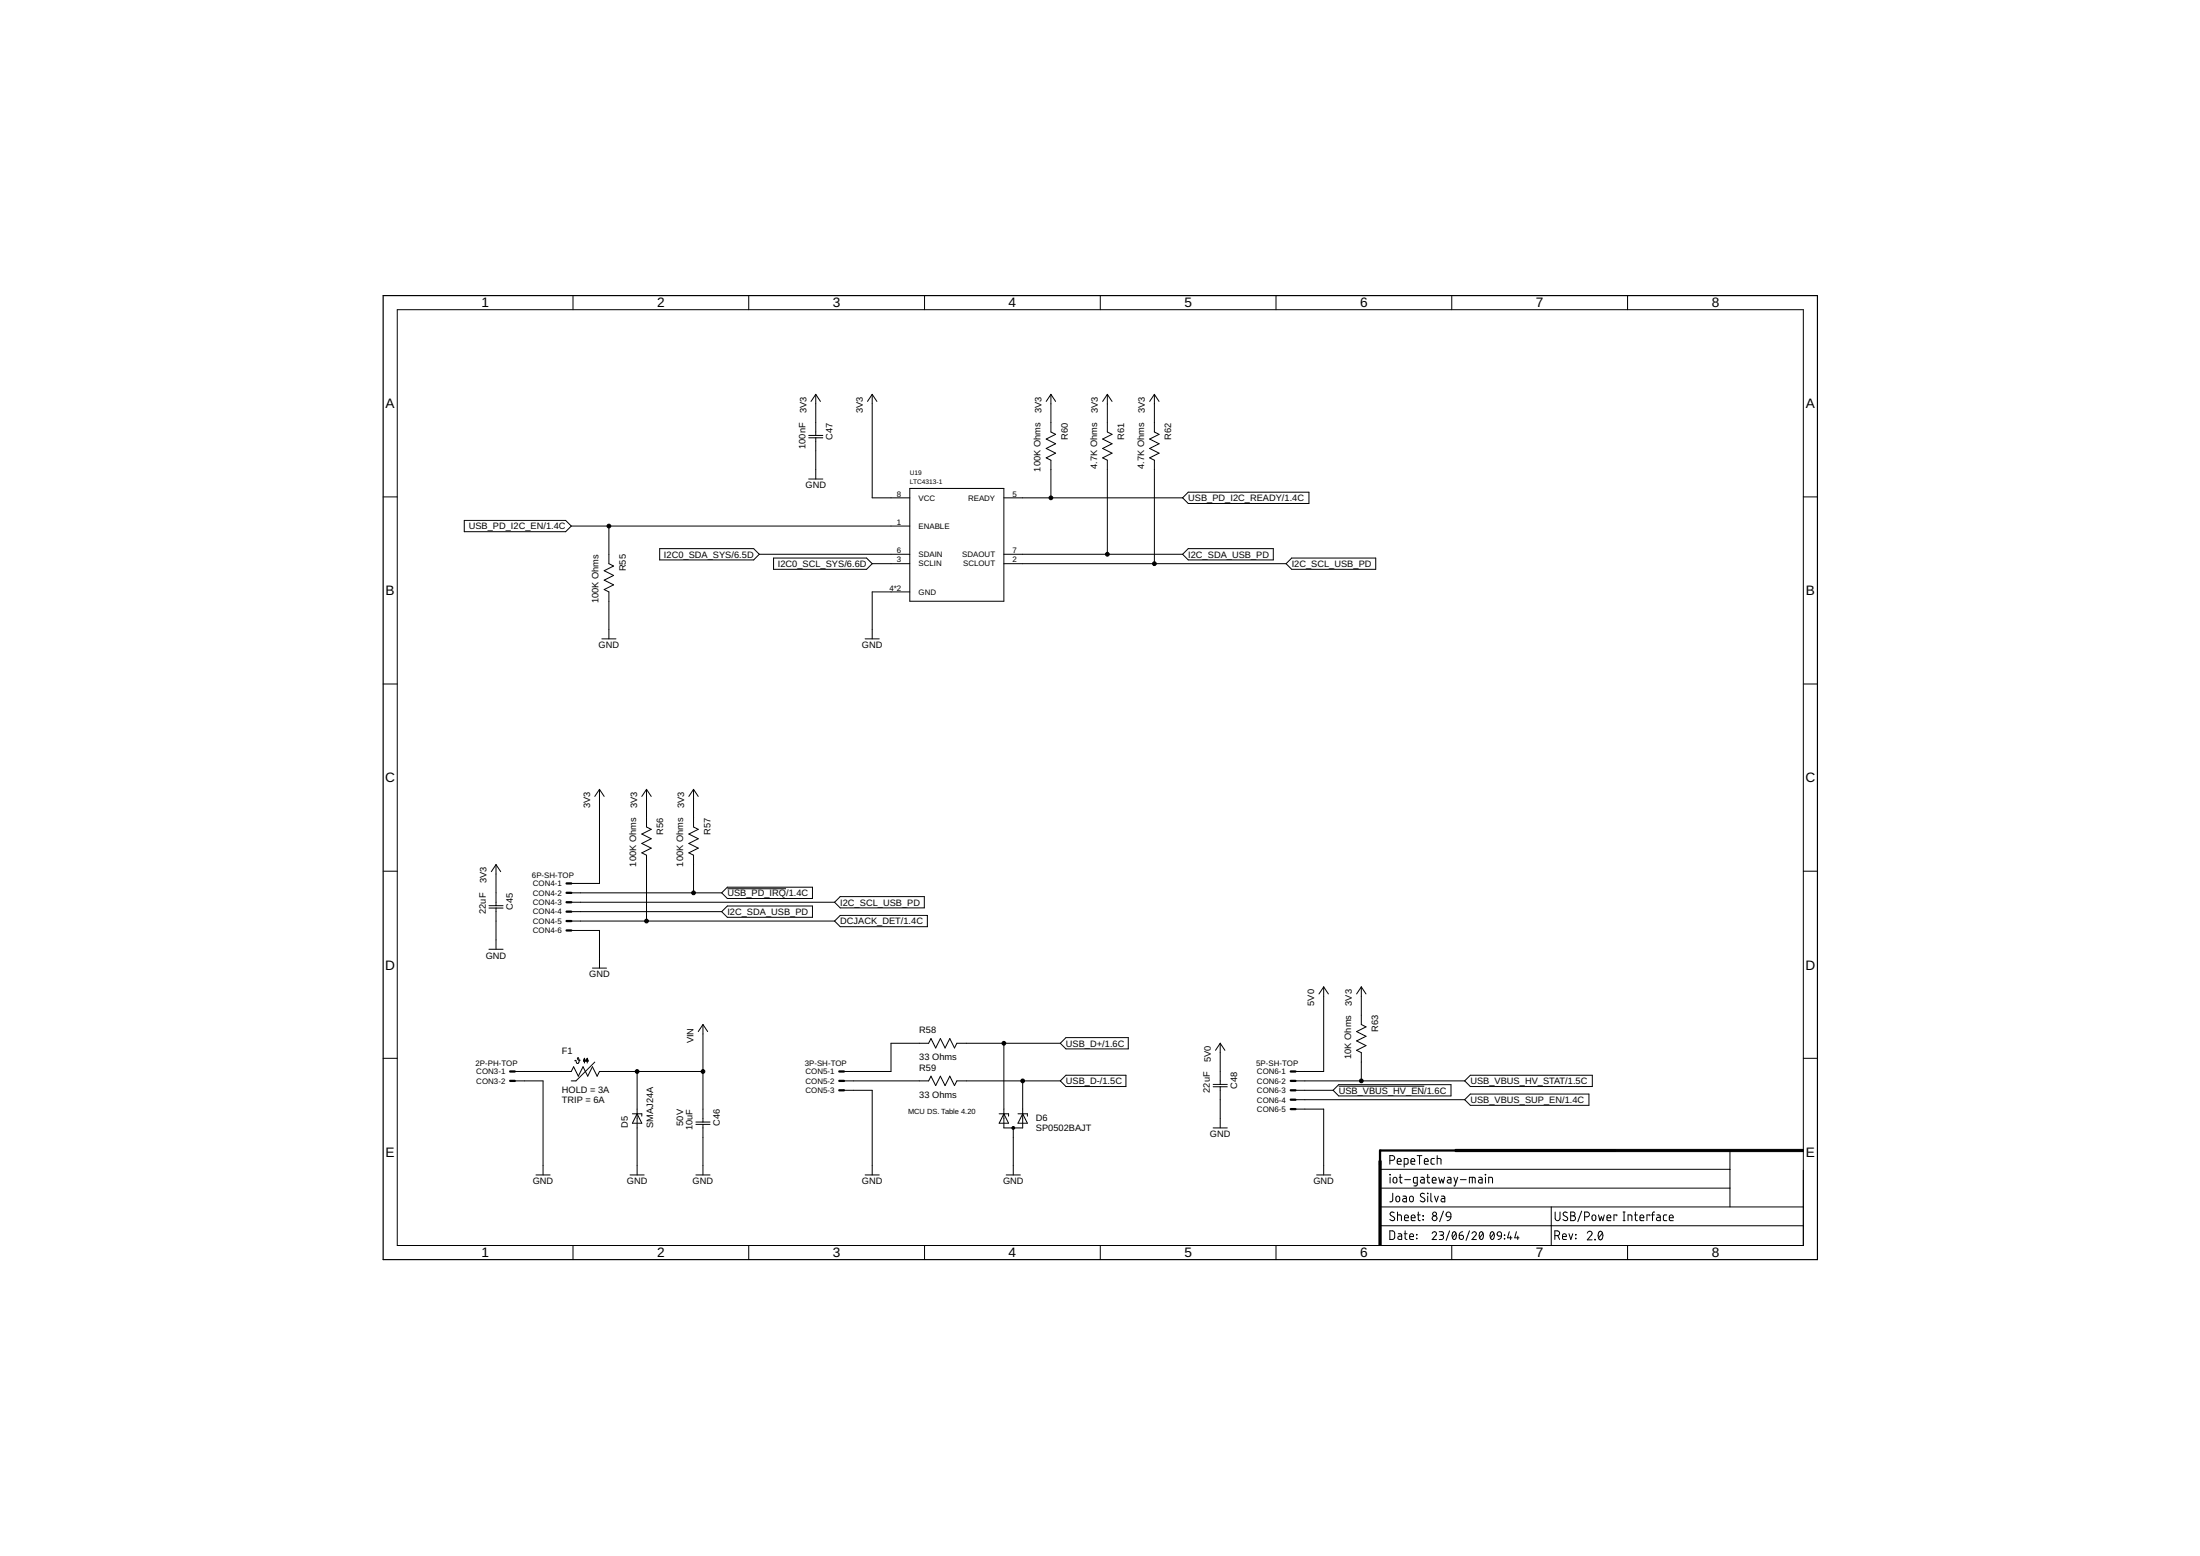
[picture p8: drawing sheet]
<svg xmlns="http://www.w3.org/2000/svg" width="594mm" height="420mm" viewBox="0 0 594 420" stroke-linecap="round" stroke-linejoin="round" font-family="sans-serif">
<g fill="none" stroke="#000" stroke-width=".27">
<path d="M154.7 79.8v3.8M202.2 79.8v3.8M249.7 79.8v3.8M297.1 79.8v3.8M344.6 79.8v3.8M392 79.8v3.8M439.5 79.8v3.8M107.3 83.6h379.7v252.7h-379.7zM218.4 117.6h3.8M218.4 118.2h3.8M220.3 106.5v11.1M220.3 118.2v11.1"/>
<path d="M220.3 106.5l1.3 1.9M220.3 106.5l-1.3 1.9M235.5 106.5v27.9h10.2M235.5 106.5l1.3 1.9M235.5 106.5l-1.2 1.9M283.8 106.5v10.1l1.3 .7-2.6 1.3 2.6 1.2-2.6 1.3 2.6 1.3-2.6 1.2 1.3 .7v10.1M283.8 106.5l1.3 1.9M283.8 106.5l-1.3 1.9M299 106.5v10.1l1.3 .7-2.5 1.3 2.5 1.2-2.5 1.3 2.5 1.3-2.5 1.2 1.2 .7v25.4M299 106.5l1.3 1.9M299 106.5l-1.2 1.9M311.7 106.5v10.1l1.3 .7-2.5 1.3 2.5 1.2-2.5 1.3 2.5 1.3-2.5 1.2 1.2 .7v27.9"/>
<path d="M311.7 106.5l1.3 1.9M311.7 106.5l-1.2 1.9M103.5 134.2h3.8M218.4 129.3h3.8M245.7 131.9h25.4v30.4h-25.4zM271.1 134.4h48.2M320.9 132.9h32.6v3.1h-32.6l-1.6-1.6zM487 134.2h3.8M125.4 140.5h27.3l1.6 1.5-1.6 1.6h-27.3zM154.3 142h91.4M164.4 142v10.2l1.3 .6-2.5 1.3 2.5 1.3-2.5 1.3 2.5 1.2-2.5 1.3 1.2 .6v12.7M178.1 148.1h25.4l1.5 1.6-1.5 1.5h-25.4z"/>
<path d="M205 149.7h40.7M208.9 150.7h25.1l1.5 1.5-1.5 1.5h-25.1zM235.5 152.2h10.2M245.7 159.8h-10.2v12.7M271.1 149.7h48.2M271.1 152.2h76.2M320.9 148.1h22.9v3.1h-22.9l-1.6-1.5zM348.8 150.7h22.7v3h-22.7l-1.5-1.5zM162.5 172.5h3.8M233.6 172.5h3.8M103.5 184.7h3.8M487 184.7h3.8"/>
<path d="M161.9 213.1v25.4h-7.6M161.9 213.1l1.3 2M161.9 213.1l-1.3 2M174.6 213.1l1.3 2M174.6 213.1l-1.3 2M174.6 213.1v10.2l1.3 .6-2.6 1.3 2.6 1.3-2.6 1.3 2.6 1.2-2.6 1.3 1.3 .6v17.8M187.3 213.1l1.3 2M187.3 213.1l-1.3 2M187.3 213.1v10.2l1.3 .6-2.6 1.3 2.6 1.3-2.6 1.3 2.6 1.2-2.6 1.3 1.3 .6v10.2M103.5 235.2h3.8M133.9 233.5v11.1M133.9 233.5l1.3 1.9"/>
<path d="M133.9 233.5l-1.2 1.9M196.4 240h15.9M487 235.2h3.8M132 256.3h3.8M132 244.6h3.8M132 245.2h3.8M133.9 245.2v11.1M154.3 241.1h40.6M154.3 243.6h71.1M154.3 246.2h40.6M154.3 248.7h71.1M154.3 251.2h7.6v10.2"/>
<path d="M194.9 241.1l1.5-1.5h23v3h-23zM196.4 244.6h23v3.1h-23l-1.5-1.5zM226.9 242.1h22.7v3.1h-22.7l-1.5-1.6zM226.9 247.2h23.5v3h-23.5l-1.5-1.5zM160 261.4h3.8M189.8 276.6v26.4M189.8 276.6l1.3 2M189.8 276.6l-1.2 2M357.4 266.5v22.8h-7.6M357.4 266.5l1.3 1.9M357.4 266.5l-1.2 1.9M367.6 266.5l1.3 1.9"/>
<path d="M367.6 266.5l-1.3 1.9M367.6 266.5v10.1l1.3 .7-2.6 1.3 2.6 1.2-2.6 1.3 2.6 1.2-2.6 1.3 1.3 .6v7.7M103.5 285.8h3.8M139 289.3h15.3l.6-1.2 1.3 2.5 1.2-2.5 1.3 2.5 1.3-2.5 1.2 2.5 .7-1.3h27.9M139 291.9h7.6v25.4M156.7 286.3a.44 .44 0 0 1-.6-.1 .44 .44 0 0 1 0-.6 .89 .89 0 0 1-.3 1.5l-.3-.7h-.3M157.6 286.4h.4M157.6 286.3h.4M157.7 286.2h.2M157.7 286.1h.2M157.8 286h.1M157.8 285.9h.1"/>
<path d="M157.8 285.8v1.2M157.8 285.8l.3 .7h-.5zM158.3 286.4h.5M158.4 286.3h.3M158.4 286.2h.3M158.5 286.1h.2M158.5 286h.1M158.6 285.9h.1M158.6 285.8v1.2M158.6 285.8l.2 .7h-.5zM160.6 286.8l-5.1 5.1h-1.2M172 289.3v28"/>
<path d="M227.9 291.9h22.9l.6-1.3 1.3 2.5 1.2-2.5 1.3 2.5 1.3-2.5 1.2 2.5 .7-1.2h27.9M227.9 294.4h7.6v22.9M271.1 281.7v22.9h5.1v-12.7M286.3 281.7h-27.9l-.7 1.3-1.2-2.6-1.3 2.6-1.3-2.6-1.2 2.6-1.3-2.6-.6 1.3h-10.2v7.6h-12.7M287.8 290.3h16.2v3.1h-16.2l-1.5-1.5zM287.8 280.2h16.9v3h-16.9l-1.5-1.5zM327.6 292.8h3.8M327.6 293.5h3.8M329.5 281.7v11.1M329.5 293.5v11.1M329.5 281.7l1.3 1.9M329.5 281.7l-1.3 1.9"/>
<path d="M349.8 291.9h45.7M349.8 294.4h10.2M349.8 299.5h7.6v17.8M349.8 296.9h45.7M361.5 292.9h30.3v3h-30.3l-1.5-1.5zM361.5 293.3h23.1M395.5 291.9l1.5-1.6h33v3.1h-33zM397 295.4h32.1v3.1h-32.1l-1.5-1.6zM487 285.8h3.8M144.7 317.3h3.8M170.1 317.3h3.8M170.8 300.8h2.5v.6"/>
<path d="M172 300.8l1.3 2.5h-2.5zM187.9 317.3h3.8M187.9 303h3.8M187.9 303.6h3.8M189.8 303.6v13.7M233.6 317.3h3.8M269.8 300.8h2.6v.6M271.1 300.8l1.3 2.5h-2.6zM271.7 317.3h3.8M273.6 304.6v12.7M274.9 300.8h2.5v.6M276.2 300.8l1.2 2.5h-2.5z"/>
<path d="M327.6 304.6h3.8M355.5 317.3h3.8M372.7 315.7h94.4M375.3 313.3h.7a.65 .65 0 0 0 .6-.6 .65 .65 0 0 0-.6-.7h-.7v2.4M375.3 317.1l.1 .1zM375.4 317.9v1.5M376.3 318.1l.5-.2a.92 .92 0 0 1 .2 1.5l-.7-.1zM377.3 313.6h1.1a.56 .56 0 0 0-.4-.8 .56 .56 0 0 0-.7 .5l.1 1 1 .1M377.8 317.9h.8M378.1 317.1v2.1l.5 .2M379.2 314.4l.8-.1 .2-.2v-.9l-.2-.4h-.8v2.4M379.3 318.5h1.6"/>
<path d="M381 313.6h1a.55 .55 0 0 0-.3-.8 .55 .55 0 0 0-.7 .5l.1 1 .9 .1M382.7 312h1.3M382.7 319.4h-.8l-.2-.2v-1.1l.2-.2h.8v1.9l-.2 .4h-.7M383.3 312v2.4M383.7 317.9h.6l.3 .4v1.1h-.6a.46 .46 0 0 1-.4-.4 .46 .46 0 0 1 .4-.5h.6M384.6 313.6h1.1a.55 .55 0 0 0-.4-.8 .55 .55 0 0 0-.7 .5l.1 1 1 .1M385.3 317.9h.8M385.5 317.1v2l.2 .2 .4 .1M386.8 318.7h1a.55 .55 0 0 0-.4-.8 .55 .55 0 0 0-.6 .5l.1 .9 .9 .1M387.3 312.8h-.6l-.3 .4 .1 1.1 .8 .1M388.1 312.8l.9 .1 .1 1.5M388.1 312v2.4"/>
<path d="M388.5 317.9l.4 1.5 .4-1 .4 1 .4-1.5M390.9 317.9h.7l.2 .2v1.3h-.6a.46 .46 0 0 1-.4-.4 .46 .46 0 0 1 .4-.5h.6M392.6 317.9l.5 1.5M393.6 317.9l-.7 2.3h-.3M394.4 318.5h1.5M396.8 319.4v-1.5l1.4 .1 .2 1.4M397.6 317.9v1.5M399.3 317.9h.7l.2 .2v1.3h-.5a.46 .46 0 0 1-.5-.4 .46 .46 0 0 1 .5-.5h.5M401.1 317.1l.1 .1zM401.1 317.9v1.5M402 319.4v-1.5l.9 .1 .1 1.4M467.1 310.7v15.2"/>
<path d="M154.7 336.3v3.8M202.2 336.3v3.8M249.7 336.3v3.8M297.1 336.3v3.8M344.6 336.3v3.8M372.7 331h114.3M372.7 325.9h114.3M372.7 320.8h94.4M375.3 332.4h.9l.4 .4v1.4l-.4 .5h-.9zM376.1 322.2v2l-.2 .2-.6 .1M376.5 327.5a.58 .58 0 0 0-.9-.1 .58 .58 0 0 0 0 .9l.7 .3a.58 .58 0 0 1 .1 .9 .58 .58 0 0 1-.9 0l-.2-.2M377.1 323.2l.4-.2a.92 .92 0 0 1 .2 1.5l-.6-.1z"/>
<path d="M377.4 328.1l.9 .1 .1 1.4M377.4 327.3v2.3M377.6 333.1l.6 .1 .3 .3v1.2h-.6a.46 .46 0 0 1-.4-.5 .46 .46 0 0 1 .4-.4h.6M378.9 323h.6l.3 .2v1.3h-.6a.46 .46 0 0 1-.5-.4 .46 .46 0 0 1 .5-.5h.6M379.2 333.1h.8M379.3 328.8h1a.54 .54 0 0 0-.4-.7 .54 .54 0 0 0-.6 .5l.1 .9 .9 .1M379.4 332.4v1.9l.2 .3 .4 .1M380.7 333.9h1a.54 .54 0 0 0-.4-.7 .54 .54 0 0 0-.6 .5l.1 .9 .9 .1M380.7 323.2l.5-.2a.92 .92 0 0 1 .2 1.5l-.7-.1zM381.1 328.8h1a.54 .54 0 0 0-.3-.7 .54 .54 0 0 0-.7 .5l.1 .9 .9 .1M382.5 334.4l.1 .1zM382.5 333.3l.1 .2z"/>
<path d="M382.7 328.1h.8M383 327.3v2.1l.5 .2M384.2 328.3l.2 .1zM384.2 329.3l.2 .1zM384.7 322.4a.58 .58 0 0 0-.9-.1 .58 .58 0 0 0 0 .9l.7 .4a.59 .59 0 0 1 .1 .8 .59 .59 0 0 1-.9 0l-.2-.2M385.5 322.2l.1 .1zM385.5 323v1.5M386.4 322.2v1.9l.4 .4M386.7 333.1a.58 .58 0 0 1 .9-.5 .58 .58 0 0 1 .1 .9l-1 1.2h1.2M387.4 323l.5 1.5 .5-1.5M388.6 332.6h.8a.48 .48 0 0 1 .4 .5 .48 .48 0 0 1-.4 .4h-.5M389.2 333.5a.58 .58 0 0 1 .6 .6 .58 .58 0 0 1-.6 .6h-.6"/>
<path d="M389.2 323h.7l.2 .2v1.3h-.5a.46 .46 0 0 1-.5-.4 .46 .46 0 0 1 .5-.5h.5M389.8 327l-1.1 2.9M390.8 327.4l.6-.1 .4 .4v.9h-.8a.64 .64 0 0 1-.5-.5 .64 .64 0 0 1 .3-.7zM391.4 332.4l-.9 2.5M391.8 328.6l-.3 .7-.7 .3M392 336.3v3.8M392.4 332.7a.66 .66 0 0 1 .8 .2 .66 .66 0 0 1 .1 .8 .66 .66 0 0 1-.1 .7 .66 .66 0 0 1-.8 .2 1.64 1.64 0 0 1 0-1.9zM393.2 333.1l-1 1.1M394 333.5h.7a.59 .59 0 0 1 .5 .7 .59 .59 0 0 1-.6 .5 .59 .59 0 0 1-.6-.6zM395 332.6l-.7 .3-.3 .6M396.8 332.4l-.9 2.5M397.5 333.1a.58 .58 0 0 1 .8-.5 .58 .58 0 0 1 .2 .9l-1 1.2h1.2"/>
<path d="M399.7 332.7a.66 .66 0 0 1 .8 .2 .66 .66 0 0 1 .1 .8 .66 .66 0 0 1-.1 .7 .66 .66 0 0 1-.8 .2 1.64 1.64 0 0 1 0-1.9zM400.5 333.1l-1 1.1M402.6 332.7a.67 .67 0 0 1 .8 .2 .67 .67 0 0 1 .1 .8 .67 .67 0 0 1-.1 .7 .67 .67 0 0 1-.8 .2 1.64 1.64 0 0 1 0-1.9zM403.4 333.1l-.9 1.1M404.4 332.8l.4-.2 .5 .2 .1 1-1-.2-.1-.3zM405.4 333.8l-.2 .6-.7 .3M406.2 334.4l.1 .1zM406.2 333.5l.1 .1zM407.6 332.6l-.5 1.6h1.2M407.9 333.8v.9M409.5 332.6l-.5 1.6h1.2M409.9 333.8v.9"/>
<path d="M418.9 325.9v10.4M419.9 333.7h.6a.65 .65 0 0 0 .7-.7 .65 .65 0 0 0-.7-.6h-.6v2.3M419.9 327.3v1.7a.66 .66 0 0 0 .7 .6 .66 .66 0 0 0 .7-.6v-1.7M420.6 333.7l.6 1M421.9 333.9h1.1a.54 .54 0 0 0-.4-.7 .54 .54 0 0 0-.7 .5l.1 .9 1 .1M423.2 327.5a.58 .58 0 0 0-.9-.1 .58 .58 0 0 0 .1 .9l.7 .3a.58 .58 0 0 1 .1 .9 .58 .58 0 0 1-.9 0l-.3-.2M423.7 333.1l.5 1.6 .5-1.6M424.1 327.3h.7a.52 .52 0 0 1 .5 .5 .52 .52 0 0 1-.5 .5 .65 .65 0 0 1 .7 .7 .65 .65 0 0 1-.7 .6h-.7zM424.1 328.3h.7M425.4 333.3l.2 .2zM425.4 334.4l.2 .1zM427.1 327l-1 2.9"/>
<path d="M427.9 328.6h.7a.65 .65 0 0 0 .6-.7 .65 .65 0 0 0-.6-.6h-.7v2.3M428.6 333a.64 .64 0 0 1 .9-.5 .64 .64 0 0 1 .2 1l-1.1 1.3h1.3M430 328.2l.5-.1a.92 .92 0 0 1 .2 1.4l-.7-.1zM430.7 334.7l.1 .1zM431.7 328.1l.4 1.5 .3-1 .4 1 .4-1.5M431.8 332.7a.62 .62 0 0 1 .8-.1 .62 .62 0 0 1 .2 .7 .99 .99 0 0 1-.8 1.5 1.7 1.7 0 0 1-.2-2.1zM432.7 333l-1 1.3M433.9 328.8h1.1a.54 .54 0 0 0-.4-.7 .54 .54 0 0 0-.7 .5l.1 .9 1 .1M436.6 328.3v-.2h-.8v1.5M438.3 329.6h.5M438.3 327.3h.5M438.6 327.3v2.3"/>
<path d="M439.5 336.3v3.8M439.6 329.6v-1.5l1 .1 .1 1.4M441.4 328.1h.8M441.6 327.3v2.1l.6 .2M442.8 328.8h1.1a.54 .54 0 0 0-.4-.7 .54 .54 0 0 0-.7 .5l.2 .9 .9 .1M445.5 328.3v-.2h-.8v1.5M446 328.1h.8M446.8 327.3l-.4 .1-.2 .3v1.9M447.4 328.1h.7l.2 .3v1.2h-.6a.46 .46 0 0 1-.4-.4 .46 .46 0 0 1 .4-.5h.6M450.1 328.1h-.7l-.2 .3 .1 1.1 .8 .1M450.8 328.8h1a.55 .55 0 0 0-.4-.7 .55 .55 0 0 0-.6 .5l.1 .9 .9 .1"/>
<circle cx="387.4" cy="327.8" r=".52"/>
<circle cx="387.4" cy="329" r=".65"/>
</g>
<path d="M103.5 79.8h387.3v260.3h-387.3z" fill="none" stroke="#000" stroke-width=".32"/>
<path d="M372.4 313.5h.6v22.8h-.6zM393 310.4h94v.6h-94z" fill="#000" stroke="#000" stroke-width=".27"/>
<g fill="none" stroke="#000" stroke-width=".61">
<path d="M153 238.5h1.3M153 241.1h1.3M153 243.6h1.3M153 246.2h1.3M153 248.7h1.3M153 251.2h1.3M137.8 289.3h1.2M137.8 291.9h1.2M226.6 289.3h1.3M226.6 291.9h1.3M226.6 294.4h1.3M348.6 289.3h1.2"/>
<path d="M348.6 291.9h1.2M348.6 294.4h1.2M348.6 296.9h1.2M348.6 299.5h1.2M436.2 310.7h-63.5v3.8"/>
</g>
<g fill="#000" stroke="#000" stroke-width=".27">
<circle cx="283.8" cy="134.4" r=".51"/>
<circle cx="164.4" cy="142" r=".51"/>
<circle cx="299" cy="149.7" r=".51"/>
<circle cx="311.7" cy="152.2" r=".51"/>
<circle cx="174.6" cy="248.7" r=".51"/>
<circle cx="187.3" cy="241.1" r=".51"/>
<circle cx="172" cy="289.3" r=".51"/>
<circle cx="189.8" cy="289.3" r=".51"/>
<circle cx="271.1" cy="281.7" r=".51"/>
<circle cx="276.2" cy="291.9" r=".51"/>
<circle cx="367.6" cy="291.9" r=".51"/>
<circle cx="273.6" cy="304.6" r=".38"/>
</g>
<g font-size="3.7">
<text x="130" y="83">1</text>
<text x="177.4" y="83">2</text>
<text x="224.9" y="83">3</text>
<text x="272.4" y="83">4</text>
<text x="319.8" y="83">5</text>
<text x="367.3" y="83">6</text>
<text x="414.8" y="83">7</text>
<text x="462.2" y="83">8</text>
<text x="104.1" y="110.2">A</text>
<text x="487.6" y="110.2">A</text>
<text x="104.1" y="160.7">B</text>
<text x="487.6" y="160.7">B</text>
<text x="104" y="211.3">C</text>
<text x="487.5" y="211.3">C</text>
<text x="104" y="261.8">D</text>
<text x="487.5" y="261.8">D</text>
<text x="104.1" y="312.3">E</text>
<text x="487.6" y="312.3">E</text>
<text x="130" y="339.5">1</text>
<text x="177.4" y="339.5">2</text>
<text x="224.9" y="339.5">3</text>
<text x="272.4" y="339.5">4</text>
<text x="319.8" y="339.5">5</text>
<text x="367.3" y="339.5">6</text>
<text x="414.8" y="339.5">7</text>
<text x="462.2" y="339.5">8</text>
</g>
<g font-size="2.5">
<text x="217.7" y="111.6" transform="rotate(-90 217.7 111.6)">3V3</text>
<text x="233" y="111.6" transform="rotate(-90 233 111.6)">3V3</text>
<text x="281.2" y="111.6" transform="rotate(-90 281.2 111.6)">3V3</text>
<text x="296.5" y="111.6" transform="rotate(-90 296.5 111.6)">3V3</text>
<text x="309.2" y="111.6" transform="rotate(-90 309.2 111.6)">3V3</text>
<text x="224.8" y="118.7" transform="rotate(-90 224.8 118.7)">C47</text>
<text x="288.3" y="118.7" transform="rotate(-90 288.3 118.7)">R60</text>
<text x="303.6" y="118.7" transform="rotate(-90 303.6 118.7)">R61</text>
<text x="316.3" y="118.7" transform="rotate(-90 316.3 118.7)">R62</text>
<text x="217.5" y="121.2" transform="rotate(-90 217.5 121.2)">100nF</text>
<text x="217.5" y="131.9">GND</text>
<text x="281" y="127.3" transform="rotate(-90 281 127.3)">100K Ohms</text>
<text x="296.3" y="126.6" transform="rotate(-90 296.3 126.6)">4.7K Ohms</text>
<text x="308.9" y="126.6" transform="rotate(-90 308.9 126.6)">4.7K Ohms</text>
<text x="320.9" y="135.3">USB_PD_I2C_READY/1.4C</text>
<text x="126.6" y="142.9">USB_PD_I2C_EN/1.4C</text>
<text x="169" y="154.3" transform="rotate(-90 169 154.3)">R55</text>
<text x="179.3" y="150.5">I2C0_SDA_SYS/6.5D</text>
<text x="210" y="153.1">I2C0_SCL_SYS/6.6D</text>
<text x="320.9" y="150.5">I2C_SDA_USB_PD</text>
<text x="348.8" y="153.1">I2C_SCL_USB_PD</text>
<text x="161.6" y="162.9" transform="rotate(-90 161.6 162.9)">100K Ohms</text>
<text x="161.6" y="175.1">GND</text>
<text x="232.8" y="175.1">GND</text>
<text x="159.3" y="218.2" transform="rotate(-90 159.3 218.2)">3V3</text>
<text x="172" y="218.2" transform="rotate(-90 172 218.2)">3V3</text>
<text x="184.7" y="218.2" transform="rotate(-90 184.7 218.2)">3V3</text>
<text x="179.1" y="225.4" transform="rotate(-90 179.1 225.4)">R56</text>
<text x="191.8" y="225.4" transform="rotate(-90 191.8 225.4)">R57</text>
<text x="171.8" y="234" transform="rotate(-90 171.8 234)">100K Ohms</text>
<text x="184.5" y="234" transform="rotate(-90 184.5 234)">100K Ohms</text>
<text x="131.4" y="238.5" transform="rotate(-90 131.4 238.5)">3V3</text>
<text x="138.5" y="245.7" transform="rotate(-90 138.5 245.7)">C45</text>
<text x="196.4" y="242">USB_PD_IRQ/1.4C</text>
<text x="226.9" y="244.5">I2C_SCL_USB_PD</text>
<text x="131.2" y="246.8" transform="rotate(-90 131.2 246.8)">22uF</text>
<text x="196.4" y="247.1">I2C_SDA_USB_PD</text>
<text x="226.9" y="249.6">DCJACK_DET/1.4C</text>
<text x="131.2" y="258.9">GND</text>
<text x="159.1" y="263.9">GND</text>
<text x="354.9" y="271.6" transform="rotate(-90 354.9 271.6)">5V0</text>
<text x="365.1" y="271.6" transform="rotate(-90 365.1 271.6)">3V3</text>
<text x="187.3" y="281.7" transform="rotate(-90 187.3 281.7)">VIN</text>
<text x="248.2" y="278.9">R58</text>
<text x="372.1" y="278.7" transform="rotate(-90 372.1 278.7)">R63</text>
<text x="151.7" y="284.5">F1</text>
<text x="248.2" y="286.3">33 Ohms</text>
<text x="287.8" y="282.6">USB_D+/1.6C</text>
<text x="327" y="286.8" transform="rotate(-90 327 286.8)">5V0</text>
<text x="364.8" y="285.9" transform="rotate(-90 364.8 285.9)">10K Ohms</text>
<text x="248.2" y="289.1">R59</text>
<text x="287.8" y="292.8">USB_D-/1.5C</text>
<text x="334" y="293.9" transform="rotate(-90 334 293.9)">C48</text>
<text x="397.1" y="292.8">USB_VBUS_HV_STAT/1.5C</text>
<text x="151.7" y="295.2">HOLD = 3A</text>
<text x="151.7" y="297.7">TRIP = 6A</text>
<text x="248.2" y="296.4">33 Ohms</text>
<text x="326.7" y="295.1" transform="rotate(-90 326.7 295.1)">22uF</text>
<text x="361.5" y="295.3">USB_VBUS_HV_EN/1.6C</text>
<text x="397.1" y="297.8">USB_VBUS_SUP_EN/1.4C</text>
<text x="169.5" y="304.6" transform="rotate(-90 169.5 304.6)">D5</text>
<text x="176.4" y="304.6" transform="rotate(-90 176.4 304.6)">SMAJ24A</text>
<text x="184.5" y="304" transform="rotate(-90 184.5 304)">50V</text>
<text x="187" y="305.2" transform="rotate(-90 187 305.2)">10uF</text>
<text x="194.4" y="304.1" transform="rotate(-90 194.4 304.1)">C46</text>
<text x="279.7" y="305.5">SP0502BAJT</text>
<text x="279.7" y="302.7">D6</text>
<text x="326.7" y="307.1">GND</text>
<text x="143.9" y="319.8">GND</text>
<text x="169.3" y="319.8">GND</text>
<text x="187" y="319.8">GND</text>
<text x="232.8" y="319.8">GND</text>
<text x="270.8" y="319.8">GND</text>
<text x="354.7" y="319.8">GND</text>
</g>
<g font-size="2.1">
<text x="242.2" y="134.1">8</text>
<text x="248" y="135.2">VCC</text>
<text x="261.4" y="135.2">READY</text>
<text x="273.4" y="134.1">5</text>
<text x="242.2" y="141.7">1</text>
<text x="248" y="142.8">ENABLE</text>
<text x="242.2" y="149.3">6</text>
<text x="273.4" y="149.3">7</text>
<text x="242.2" y="151.8">3</text>
<text x="248" y="150.4">SDAIN</text>
<text x="248" y="153">SCLIN</text>
<text x="259.8" y="150.4">SDAOUT</text>
<text x="260.1" y="153">SCLOUT</text>
<text x="273.4" y="151.8">2</text>
<text x="240.2" y="159.5">4*2</text>
<text x="248" y="160.6">GND</text>
<text x="143.7" y="237.1">6P-SH-TOP</text>
<text x="143.9" y="239.3">CON4-1</text>
<text x="143.9" y="241.8">CON4-2</text>
<text x="143.9" y="244.4">CON4-3</text>
<text x="143.9" y="246.9">CON4-4</text>
<text x="143.9" y="249.5">CON4-5</text>
<text x="143.9" y="252">CON4-6</text>
<text x="128.4" y="287.9">2P-PH-TOP</text>
<text x="217.3" y="287.9">3P-SH-TOP</text>
<text x="339.2" y="287.9">5P-SH-TOP</text>
<text x="128.6" y="290.1">CON3-1</text>
<text x="128.6" y="292.6">CON3-2</text>
<text x="217.5" y="290.1">CON5-1</text>
<text x="217.5" y="292.6">CON5-2</text>
<text x="339.4" y="290.1">CON6-1</text>
<text x="339.4" y="292.6">CON6-2</text>
<text x="217.5" y="295.2">CON5-3</text>
<text x="339.4" y="295.2">CON6-3</text>
<text x="339.4" y="297.7">CON6-4</text>
<text x="339.4" y="300.3">CON6-5</text>
</g>
<text font-size="2" x="245.2" y="300.9">MCU DS. Table 4.20</text>
<g font-size="1.8">
<text x="245.7" y="130.6">LTC4313-1</text>
<text x="245.7" y="128.3">U19</text>
</g>
</svg>
